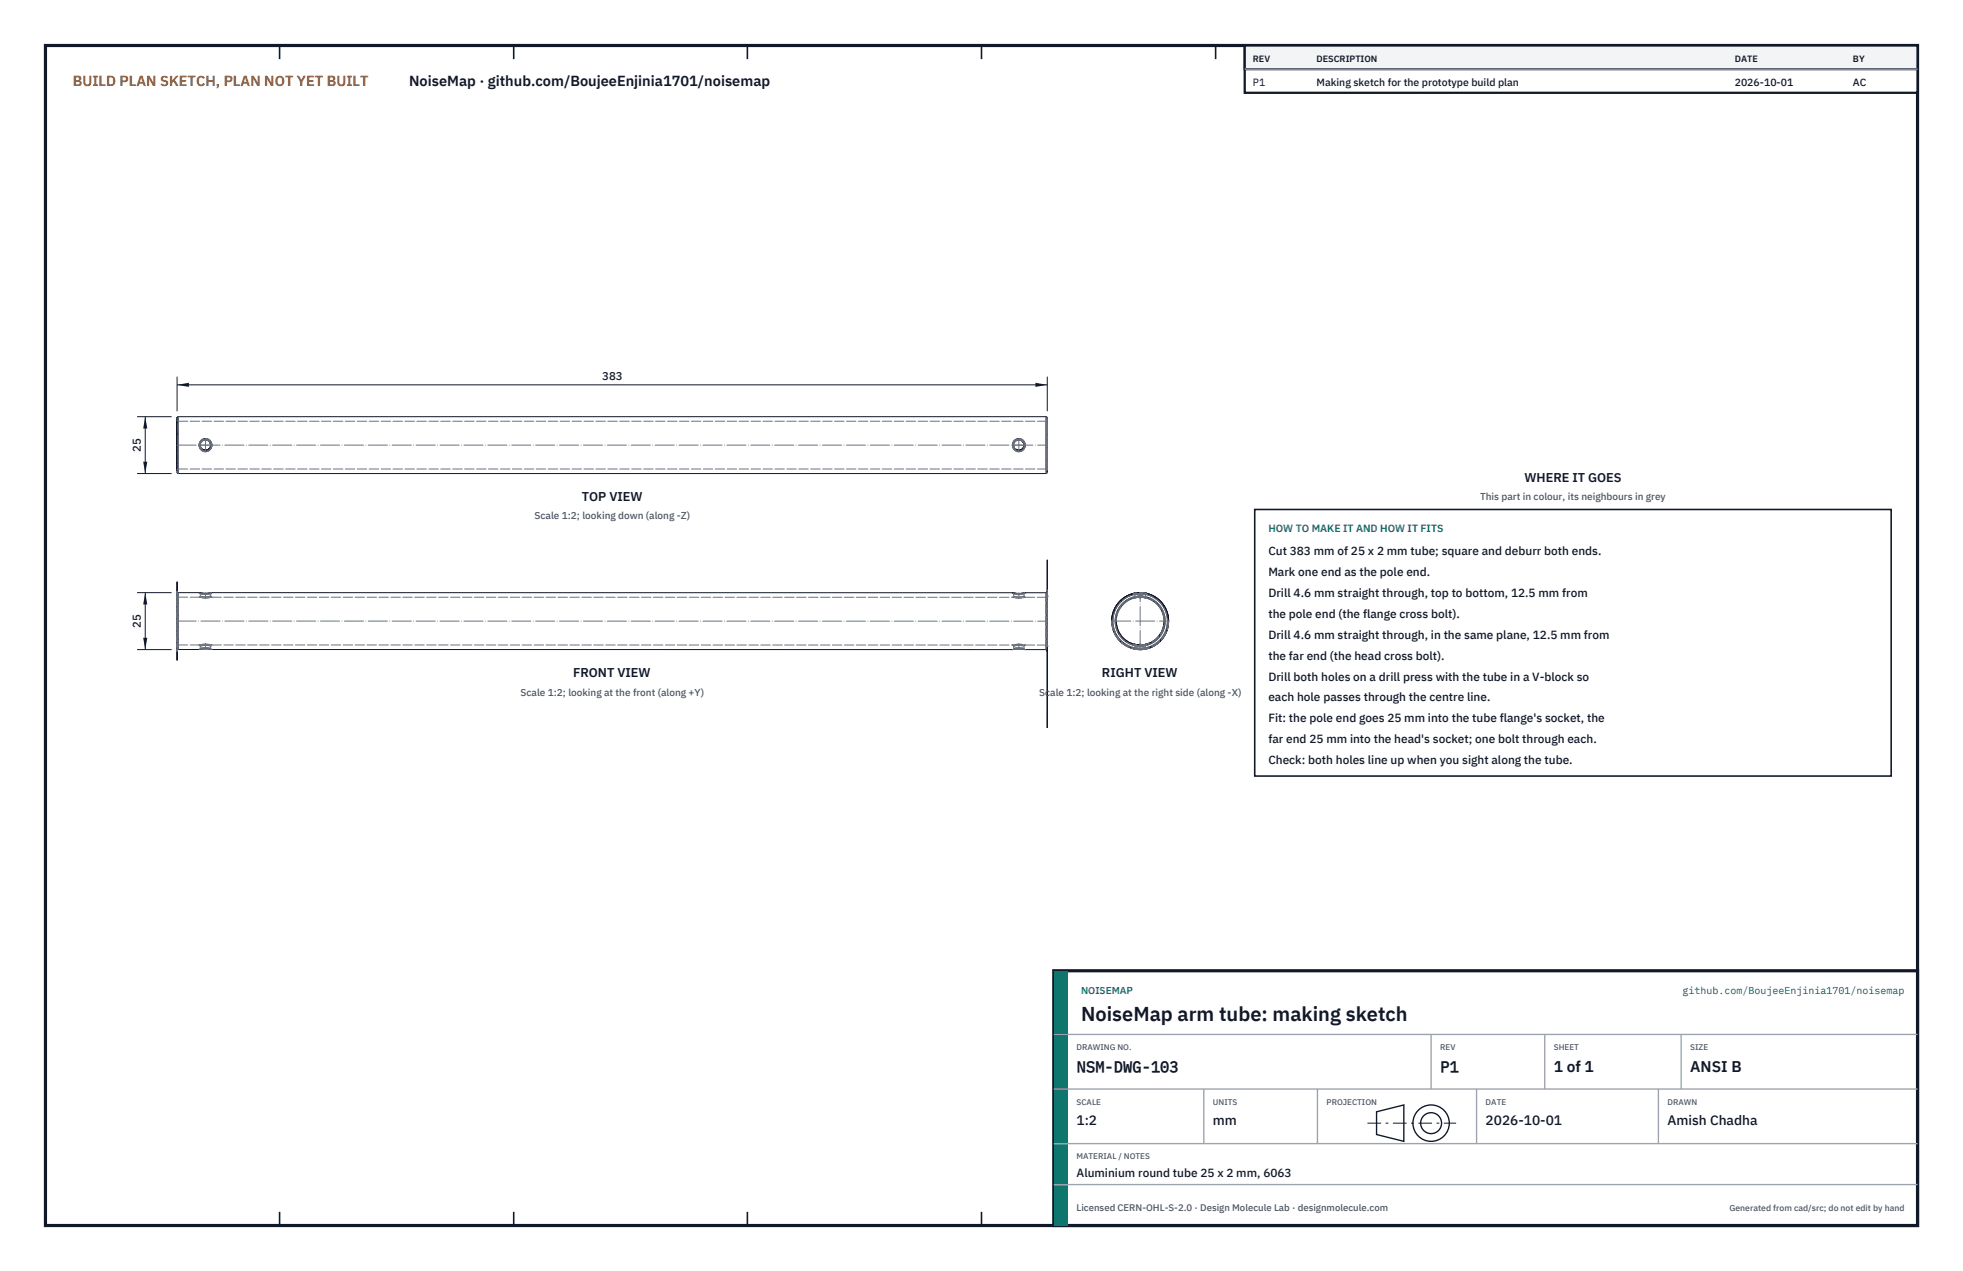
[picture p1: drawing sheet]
<svg xmlns="http://www.w3.org/2000/svg" width="432mm" height="279mm" viewBox="0 0 432 279" stroke-linecap="round" stroke-linejoin="round" font-family="sans-serif">
<path d="M10 10h411.8v259.4h-411.8z" fill="none" stroke="#111827" stroke-width=".7" stroke-linecap="butt"/>
<g fill="none" stroke="#111827" stroke-width=".35">
<path d="M61.5 10v3M113 10v3M164.4 10v3M215.9 10v3M267.4 10v3M318.9 10v3M370.3 10v3M61.5 266.4v3M113 266.4v3M164.4 266.4v3M215.9 266.4v3M267.4 266.4v3"/>
<path d="M318.9 266.4v3M370.3 266.4v3"/>
</g>
<g fill="none" stroke="#111727" stroke-width=".22">
<path d="M39 97.8v5.8M39 92v11.7zM39 92.4h.1M39 92.4v10.9M39.2 91.6v12.5M39.2 91.6l-.2 .2v-.1v6.1M39.2 91.6h190.9M44.3 98.6h.1M44.4 98.7h.1M46 97l.4 .8zM46.1 97.2l.3 .6M46.1 98.5a1.15 1.15 0 0 1-1.7 .2"/>
<path d="M46.3 98.1v.2M46.4 97.8a1.15 1.15 0 0 1-.8 1.1 1.15 1.15 0 0 1-1.2-.2M46.4 97.9a1.15 1.15 0 0 1-.7 1 1.15 1.15 0 0 1-1.3-.2M46.4 97.9h.2M46.4 97.9h.1M223.2 98.6h.1M223.3 98.7h.1M224.9 97l.4 .8zM225 97.2l.3 .6M225.1 98.5a1.15 1.15 0 0 1-1.8 .2M225.2 98.1v.2M225.3 97.8a1.15 1.15 0 0 1-.7 1.1 1.15 1.15 0 0 1-1.3-.2"/>
<path d="M225.3 97.9a1.15 1.15 0 0 1-.7 1 1.15 1.15 0 0 1-1.3-.2M225.3 97.9h.2M225.3 97.9h.1M230.1 91.6v12.5M230.1 91.6l.3 .2v3.1v8.9l-.3 .3M230.4 91.9v11.9v-.5M39 103.7v.3l.2 .1M39 103.3h.1M39.2 104.1h190.9M39 127.9v17.3zM39 131h.1M39.2 130.3v12.5"/>
<path d="M39.2 130.3l-.2 .2v12M39.2 130.3h4.6M43.8 130.3l1.4 .1 1.3-.1M43.8 130.3l1.4 .2 1.4-.2M43.8 130.3l1.4 .1 1.4-.1M46.6 130.3h-.1M46.6 130.3h176.1M222.7 130.3l1.4 .2 1.4-.2M225.5 130.3h4.6M230.1 130.3v12.5M230.1 130.3l.3 .2v1.8v10.3l-.3 .2M230.4 131v-8.1v19.6"/>
<path d="M230.4 129.9v13.3zM230.4 131h.1M244.5 136.6a6.3 6.3 0 0 0 6.3 6.2M244.5 136.5v.1M245.5 136.5a5.3 5.3 0 0 0 5.3 5.3M245.5 136.6a5.3 5.3 0 0 0 5.3 5.2M249.3 130.5a6.3 6.3 0 0 1 3 0l-1.5-.2zM249.3 130.5h.1M249.3 130.4v.1M250.8 130.3h-.8M252 130.4l.3 .1M252.3 130.5h.1"/>
<path d="M256.1 136.5a5.3 5.3 0 0 1-5.3 5.3M256.1 136.5a5.3 5.3 0 0 0-5.3-5.2 5.3 5.3 0 0 0-5.3 5.3M257.1 136.5a6.3 6.3 0 0 0-6.3-6.2 6.3 6.3 0 0 0-6.3 6.2M257.1 136.5a6.3 6.3 0 0 1-6.3 6.3M257.1 136.5h.1M39 142.5l.2 .3M39 142h.1M39.2 142.8h4.6M43.8 142.8l1.4-.2 1.4 .2M43.9 142.8h-.1M46.5 142.8h.1M46.6 142.8h176.1"/>
<path d="M222.7 142.8l1.4-.2 1.4 .2M222.8 142.8h-.1M225.4 142.8h.1M225.5 142.8h4.6M230.4 142.5l-.3 .3M230.4 142v17.3v-16.8M249.5 141.6l1.3 .2zM249.5 141.6h.1M250.8 141.8l1.3-.2zM250.8 141.8h.1M250.8 141.8l-.8-.1 .8 .1M251.6 141.7l-.8 .1"/>
<path d="M252.1 141.6h.1"/>
<circle cx="45.2" cy="97.9" r="1.42"/>
<circle cx="45.2" cy="97.9" r="1.15"/>
<circle cx="224.1" cy="97.9" r="1.42"/>
<circle cx="224.1" cy="97.9" r="1.15"/>
<circle cx="250.8" cy="136.6" r="5.5"/>
<circle cx="250.8" cy="136.5" r="6"/>
</g>
<g fill="none" stroke="#6a7180" stroke-width=".22" stroke-dasharray="2.1 .5">
<path d="M39 92.4h.1M39.2 92.6l-.2-.2M39.2 92.6h190.9M39.2 97.8v-6.2M39.2 97.8v-5.2M39.2 92.6v10.5M43.8 97.8a1.4 1.4 0 0 0 1.4 1.5 1.4 1.4 0 0 0 1.4-1.5M43.8 97.8h.3M43.8 97.8a1.4 1.4 0 0 0 1.4 1.4 1.4 1.4 0 0 0 1.4-1.4M44.1 97.8l.3 .9M44.1 97.8l.2 .7M44.1 97.8a1.15 1.15 0 0 1 .6-1 1.15 1.15 0 0 1 1.3 .2"/>
<path d="M44.1 97.8h-.3M44.3 98.5l.1 .2M44.3 98.6l.1 .1M44.4 98.7h.1M46 97a1.15 1.15 0 0 0-1.3-.2 1.15 1.15 0 0 0-.6 1M46 97a1.15 1.15 0 0 0-1.2-.2 1.15 1.15 0 0 0-.7 1M46 97h.1M46 97.1a1.15 1.15 0 0 0-1.5-.1 1.15 1.15 0 0 0-.2 1.6M46.1 97.1l-.1-.1M46.1 97.2v-.1M46.3 98.3l-.2 .2M46.4 97.8l-.1 .3"/>
<path d="M46.4 97.8l-.3-.7M46.4 97.8h.2M46.4 97.9h.2M46.6 97.8a1.4 1.4 0 0 0-1.4-1.4 1.4 1.4 0 0 0-1.4 1.4M46.6 97.8h-.2M46.6 97.8a1.4 1.4 0 0 0-1.4-1.3 1.4 1.4 0 0 0-1.4 1.3M46.6 97.9a1.4 1.4 0 0 0-2-1.3 1.4 1.4 0 0 0-.2 2.4 1.4 1.4 0 0 0 2.2-.9v-.2M222.7 97.8a1.4 1.4 0 0 0 1.4 1.5 1.4 1.4 0 0 0 1.4-1.5M222.7 97.8h.3M222.7 97.8a1.4 1.4 0 0 0 1.4 1.4 1.4 1.4 0 0 0 1.4-1.4M223 97.8l.3 .9M223 97.8l.2 .7"/>
<path d="M223 97.8a1.15 1.15 0 0 1 .7-1 1.15 1.15 0 0 1 1.2 .2M223 97.8h-.3M223.2 98.5l.1 .2M223.2 98.6l.1 .1M223.3 98.7h.1M224.9 97a1.15 1.15 0 0 0-1.2-.2 1.15 1.15 0 0 0-.7 1M224.9 97h.1M224.9 97.1a1.15 1.15 0 0 0-1.5-.1 1.15 1.15 0 0 0-.2 1.6M225 97.1l-.1-.1M225 97.2v-.1M225.2 98.3l-.1 .2M225.3 97.8l-.1 .3"/>
<path d="M225.3 97.8l-.3-.7M225.3 97.8h.2M225.3 97.9h.2M225.5 97.8a1.4 1.4 0 0 0-1.4-1.4 1.4 1.4 0 0 0-1.4 1.4M225.5 97.8h-.2M225.5 97.8a1.4 1.4 0 0 0-1.4-1.3 1.4 1.4 0 0 0-1.4 1.3M225.5 97.9a1.4 1.4 0 0 0-2-1.3 1.4 1.4 0 0 0-.2 2.4 1.4 1.4 0 0 0 2.2-.9v-.2M230.1 97.8v-6.2M230.1 97.8v-5.2M230.1 92.6v10.5M230.4 97.8v-5.4M230.4 92.4l-.3 .2"/>
<path d="M230.4 97.8v-5.9M230.4 97.8v-5.4v10.9v-5.5M39 103.8h.1M39 103.7v-.1M39 103.3h.1M39 103.3l.2-.2M39.2 103.1h190.9M39.2 104.1v-6.3M39.2 103.1v-5.3M230.1 103.1l.3 .2M230.1 104.1v-6.3M230.1 103.1v-5.3"/>
<path d="M230.4 103.3v-5.5M39 131v11M39.2 131.3l-.2-.3M39.2 131.3h4.6M39.2 131.3v-.6v11.1M43.8 131.3l1.4 .2 1.4-.2M44.1 130.5l-.2-.2M44.1 131v-.5M44.1 131l-.3 .3M44.1 130.5l1.1 .2 1.2-.2M44.1 131l1.1 .2 1.2-.2M46.4 131v-.5"/>
<path d="M46.4 131l.2 .3M46.4 130.5l-1.2 .2-1.1-.2M46.4 131l-1.2 .2-1.1-.2M46.5 130.3l-.1 .2M46.5 130.3l-1.3 .2-1.3-.2M46.6 131.3l-.2-.3M46.6 131.3h176.1M46.6 131.3l-1.4 .2-1.4-.2M222.7 131.3l1.4 .2 1.4-.2M223 130.5l-.2-.2M223 131v-.5M223 131l-.3 .3"/>
<path d="M223 130.5l1.1 .2 1.2-.2M223 131l1.1 .2 1.2-.2M225.3 131v-.5M225.3 131l.2 .3M225.3 130.5l-1.2 .2-1.1-.2M225.3 131l-1.2 .2-1.1-.2M225.4 130.3l-.1 .2M225.4 130.3l-1.3 .2-1.3-.2M225.5 131.3l-.2-.3M225.5 131.3h4.6M225.5 131.3l-1.4 .2-1.4-.2M230.1 131.3l.3-.3"/>
<path d="M230.1 131.3v-.6v11.1M230.4 131v11M244.5 136.5a6.3 6.3 0 0 0 6.3 6.3M245.5 136.5h.1M245.5 136.5v.1M249.3 130.4l.7-.1M249.3 130.5l.7-.1M249.5 131.5l.1-.3M249.6 130.7l-.3-.2M249.6 131.2v-.5M249.6 130.7l1.2-.2M249.6 131.2l1.2-.2"/>
<path d="M250.8 130.3l1.2 .1M250.8 130.3v.2M250.8 130.5l1.1 .2M250.8 131l1.1 .2M250.8 131v.3M250.8 131.3l1.3 .2-1.3-.2-1.3 .2 1.3-.2M251.9 131.2v-.5M251.9 131.2l.2 .3M251.9 130.7l-1.1-.2-1.2 .2M251.9 131.2l-1.1-.2-1.2 .2M252.1 131.5l-1.3-.2-1.3 .2M252.3 130.5l-.4 .2"/>
<path d="M256.1 136.5h.1M256.1 136.5a5.3 5.3 0 0 0-5.3-5.2 5.3 5.3 0 0 0-5.3 5.2M39 142l.2-.2M39 142v-12.1v13.3v-1.2M39 142h.1M39.2 141.8h4.6M39.2 142.8v-12.5M39.2 141.8v.6v-11.1M43.8 141.8l.3 .2M43.8 141.8l1.4-.2 1.4 .2M43.9 142.8l1.3-.2 1.3 .2M43.9 142.8l.2-.3"/>
<path d="M44.1 142h.1M44.1 142l-.3-.2M44.1 142.5l-.2 .3M44.1 142.5v-.5M44.1 142.5l1.1-.1 1.2 .1M44.1 142l1.1-.2 1.2 .2M46.4 142.5v-.5M46.4 142l.2-.2M46.4 142.5l-1.2-.1-1.1 .1M46.4 142l-1.2-.2-1.1 .2M46.5 142.8l-.1-.3M46.5 142.8h.1"/>
<path d="M46.6 142.8l-.2-.3M46.6 142.8l-1.4-.2-1.4 .2M46.6 141.8l-.2 .2M46.6 141.8h176.1M46.6 141.8l-1.4-.2-1.4 .2M222.7 141.8l.3 .2M222.7 141.8l1.4-.2 1.4 .2M222.8 142.8l1.3-.2 1.4 .2M222.8 142.8l.2-.3M223 142h.1M223 142l-.3-.2M223 142.5l-.2 .3"/>
<path d="M223 142.5v-.5M223 142.5l1.1-.1 1.2 .1M223 142l1.1-.1 1.2 .1M225.3 142.5v-.5M225.3 142l.2-.2M225.3 142.5l-1.2-.1-1.1 .1M225.3 142l-1.2-.1-1.1 .1M225.4 142.8l-.1-.3M225.4 142.8h.1M225.5 142.8h-.1M225.5 141.8l-.2 .2M225.5 141.8h4.6"/>
<path d="M225.5 142.8l-1.4-.2-1.4 .2M225.5 141.8l-1.4-.2-1.4 .2M230.1 141.8l.3 .2M230.1 142.8v-12.5M230.1 141.8v.6v-11.1M230.4 142v-12.4v1.4M230.4 142l-.3-.2M230.4 142h.1M249.3 142.6l.3-.2M249.5 141.6l.5 .1M249.6 142.4v-.5M249.6 141.9l-.1-.3"/>
<path d="M249.6 142.4l1.2 .1M249.6 142.4l1.2 .2M249.6 141.9l1.2 .1M249.6 141.9l1.2 .2M250.8 142.8a6.3 6.3 0 0 0 6.3-6.3M250.8 142.8l-1.5-.2M250.8 141.8l1.3-.2M250.8 141.8a5.3 5.3 0 0 0 5.3-5.3M250.8 142.8l-1.5-.2 1.5 .2M250.8 142.8l1.5-.2-1.5 .2M250.8 142.8v-.3M250.8 142.5l-1.2-.1"/>
<path d="M250.8 142.8v-.2M250.8 142.6l-1.2-.2M250.8 142.5a6 6 0 0 0 5.3-8.7 6 6 0 0 0-10.2-.7 6 6 0 0 0 4.1 9.4h.8M250.8 142.5l1.2-.1M250.8 142.6l1.2-.2M250.8 142l-1.2-.1M250.8 142l1.2-.1M250.8 142.1l-1.2-.2M250.8 142.1l1.2-.2M250.8 142a5.5 5.5 0 0 0 4.9-8 5.5 5.5 0 0 0-9.4-.6 5.5 5.5 0 0 0 3.8 8.6h.7M250.8 142v-.2M250.8 142.1v-.3"/>
<path d="M251.6 141.7l.5-.1M252 142.4l.3 .2M252 142.4v-.5M252 142.4l-1.2 .1M252 142.4l-1.2 .2M252 141.9l-1.2 .1M252 141.9l-1.2 .2M252.1 141.6l-.1 .3M252.3 142.6l-1.5 .2"/>
</g>
<g fill="none" stroke="#6a7180" stroke-width=".22" stroke-dasharray="4.2 .5 0 .5">
<path d="M38.9 97.9h191.5M43.8 97.9h2.8M45.2 99.3v-2.9M222.7 97.9h2.8M224.1 99.3v-2.9M38.9 136.5h191.5M45.2 131.6v-1.3M224.1 131.6v-1.3M244.5 136.5h12.6M250.8 131.6v-1.3M45.2 142.8v-1.3M224.1 142.8v-1.3"/>
<path d="M250.8 142.8v-1.3M250.8 142.8v-12.5"/>
</g>
<path d="M39 82.8v7.6M39 84.6h191.4M230.4 82.8v7.6" fill="none" stroke="#111827" stroke-width=".22"/>
<path d="M39 84.6l2.6-.5v.9zM227.8 84.1v.9l2.6-.4z" fill="#111827"/>
<path d="M30.2 91.6h7.6M31.9 91.6v12.5M30.2 104.1h7.6" fill="none" stroke="#111827" stroke-width=".22"/>
<path d="M31.9 91.6l-.4 2.6h.9zM31.5 101.5h.9l-.5 2.6z" fill="#111827"/>
<path d="M30.2 130.3h7.6M31.9 130.3v12.5M30.2 142.8h7.6" fill="none" stroke="#111827" stroke-width=".22"/>
<path d="M31.9 130.3l-.4 2.6h.9zM31.5 140.2h.9l-.5 2.6z" fill="#111827"/>
<path d="M276 112h140v58.6h-140z" fill="#fff" stroke="#111827" stroke-width=".35"/>
<path d="M273.8 10h148v10.4h-148z" fill="#fff" stroke="#111827" stroke-width=".5"/>
<path d="M273.8 10h148v5.2h-148z" fill="#f3f4f6" stroke="#111827" stroke-width=".5"/>
<path d="M273.8 15.2h148" fill="none" stroke="#9ca3af" stroke-width=".3"/>
<path d="M231.8 213.4h190v56h-190z" fill="#fff" stroke="#111827" stroke-width=".7" stroke-linecap="butt"/>
<path d="M231.8 213.4h3v56h-3z" fill="#0f766e"/>
<path d="M231.8 227.4h190M231.8 239.4h190M264.8 239.4v12M289.8 239.4v12M314.8 227.4v12M324.8 239.4v12M339.8 227.4v12M364.8 239.4v12M369.8 227.4v12M231.8 251.4h190M231.8 260.4h190" fill="none" stroke="#9ca3af" stroke-width=".3"/>
<g fill="none" stroke="#111827" stroke-width=".3">
<path d="M302.8 244.4l6-1.5v8l-6-1.5z"/>
<circle cx="314.8" cy="246.9" r="4"/>
<circle cx="314.8" cy="246.9" r="2.3"/>
</g>
<path d="M300.8 246.9h19.5" fill="none" stroke="#111827" stroke-width=".22" stroke-dasharray="3 1 .6 1" stroke-linecap="butt"/>
<text font-size="4.4" fill="#111827" x="237.8" y="224.4">NoiseMap arm tube: making sketch</text>
<g font-size="3.4" fill="#111827">
<text x="236.8" y="235.6">NSM-DWG-103</text>
<text x="316.8" y="235.6">P1</text>
<text x="341.8" y="235.6">1 of 1</text>
<text x="371.8" y="235.6">ANSI B</text>
</g>
<text font-size="3.2" fill="#b45309" x="16" y="19">BUILD PLAN SKETCH, PLAN NOT YET BUILT</text>
<text font-size="3.2" fill="#111827" x="90" y="19">NoiseMap · github.com/BoujeeEnjinia1701/noisemap</text>
<g font-size="3" fill="#111827">
<text x="236.8" y="247.2">1:2</text>
<text x="266.8" y="247.2">mm</text>
<text x="326.8" y="247.2">2026-10-01</text>
<text x="366.8" y="247.2">Amish Chadha</text>
</g>
<g font-size="2.8" fill="#111827">
<text x="335.3" y="106">WHERE IT GOES</text>
<text x="128" y="110.2">TOP VIEW</text>
<text x="126" y="148.9">FRONT VIEW</text>
<text x="242.4" y="148.9">RIGHT VIEW</text>
</g>
<g font-size="2.6" fill="#111827">
<text x="279" y="122">Cut 383 mm of 25 x 2 mm tube; square and deburr both ends.</text>
<text x="279" y="126.6">Mark one end as the pole end.</text>
<text x="279" y="131.2">Drill 4.6 mm straight through, top to bottom, 12.5 mm from</text>
<text x="279" y="135.8">the pole end (the flange cross bolt).</text>
<text x="279" y="140.4">Drill 4.6 mm straight through, in the same plane, 12.5 mm from</text>
<text x="279" y="145">the far end (the head cross bolt).</text>
<text x="279" y="149.6">Drill both holes on a drill press with the tube in a V-block so</text>
<text x="279" y="154.2">each hole passes through the centre line.</text>
<text x="279" y="158.8">Fit: the pole end goes 25 mm into the tube flange's socket, the</text>
<text x="279" y="163.4">far end 25 mm into the head's socket; one bolt through each.</text>
<text x="279" y="168">Check: both holes line up when you sight along the tube.</text>
<text x="236.8" y="258.8">Aluminium round tube 25 x 2 mm, 6063</text>
</g>
<g font-size="2.5" fill="#111827">
<text x="132.5" y="83.6">383</text>
<text x="30.9" y="99.4" transform="rotate(-90 30.9 99.4)">25</text>
<text x="30.9" y="138" transform="rotate(-90 30.9 138)">25</text>
</g>
<g font-size="2.3" fill="#111827">
<text x="275.6" y="18.8">P1</text>
<text x="289.6" y="18.8">Making sketch for the prototype build plan</text>
<text x="381.6" y="18.8">2026-10-01</text>
<text x="407.6" y="18.8">AC</text>
</g>
<text font-size="2.3" fill="#0f766e" x="279" y="117">HOW TO MAKE IT AND HOW IT FITS</text>
<g font-size="2.2" fill="#4b5563">
<text x="325.6" y="110">This part in colour, its neighbours in grey</text>
<text x="117.6" y="114.2">Scale 1:2; looking down (along -Z)</text>
<text x="114.5" y="152.9">Scale 1:2; looking at the front (along +Y)</text>
<text x="228.6" y="152.9">Scale 1:2; looking at the right side (along -X)</text>
</g>
<g font-size="2.2" fill="#0f766e">
<text x="237.8" y="218.4">NOISEMAP</text>
<text x="370.1" y="218.4">github.com/BoujeeEnjinia1701/noisemap</text>
</g>
<text font-size="2.1" fill="#4b5563" x="236.8" y="266.2">Licensed CERN-OHL-S-2.0 · Design Molecule Lab · designmolecule.com</text>
<g font-size="2" fill="#111827">
<text x="275.6" y="13.6">REV</text>
<text x="289.6" y="13.6">DESCRIPTION</text>
<text x="381.6" y="13.6">DATE</text>
<text x="407.6" y="13.6">BY</text>
</g>
<text font-size="1.9" fill="#4b5563" x="380.4" y="266.2">Generated from cad/src; do not edit by hand</text>
<g font-size="1.8" fill="#4b5563">
<text x="236.8" y="230.8">DRAWING NO.</text>
<text x="316.8" y="230.8">REV</text>
<text x="341.8" y="230.8">SHEET</text>
<text x="371.8" y="230.8">SIZE</text>
<text x="236.8" y="242.8">SCALE</text>
<text x="266.8" y="242.8">UNITS</text>
<text x="291.8" y="242.8">PROJECTION</text>
<text x="326.8" y="242.8">DATE</text>
<text x="366.8" y="242.8">DRAWN</text>
<text x="236.8" y="254.8">MATERIAL / NOTES</text>
</g>
</svg>
